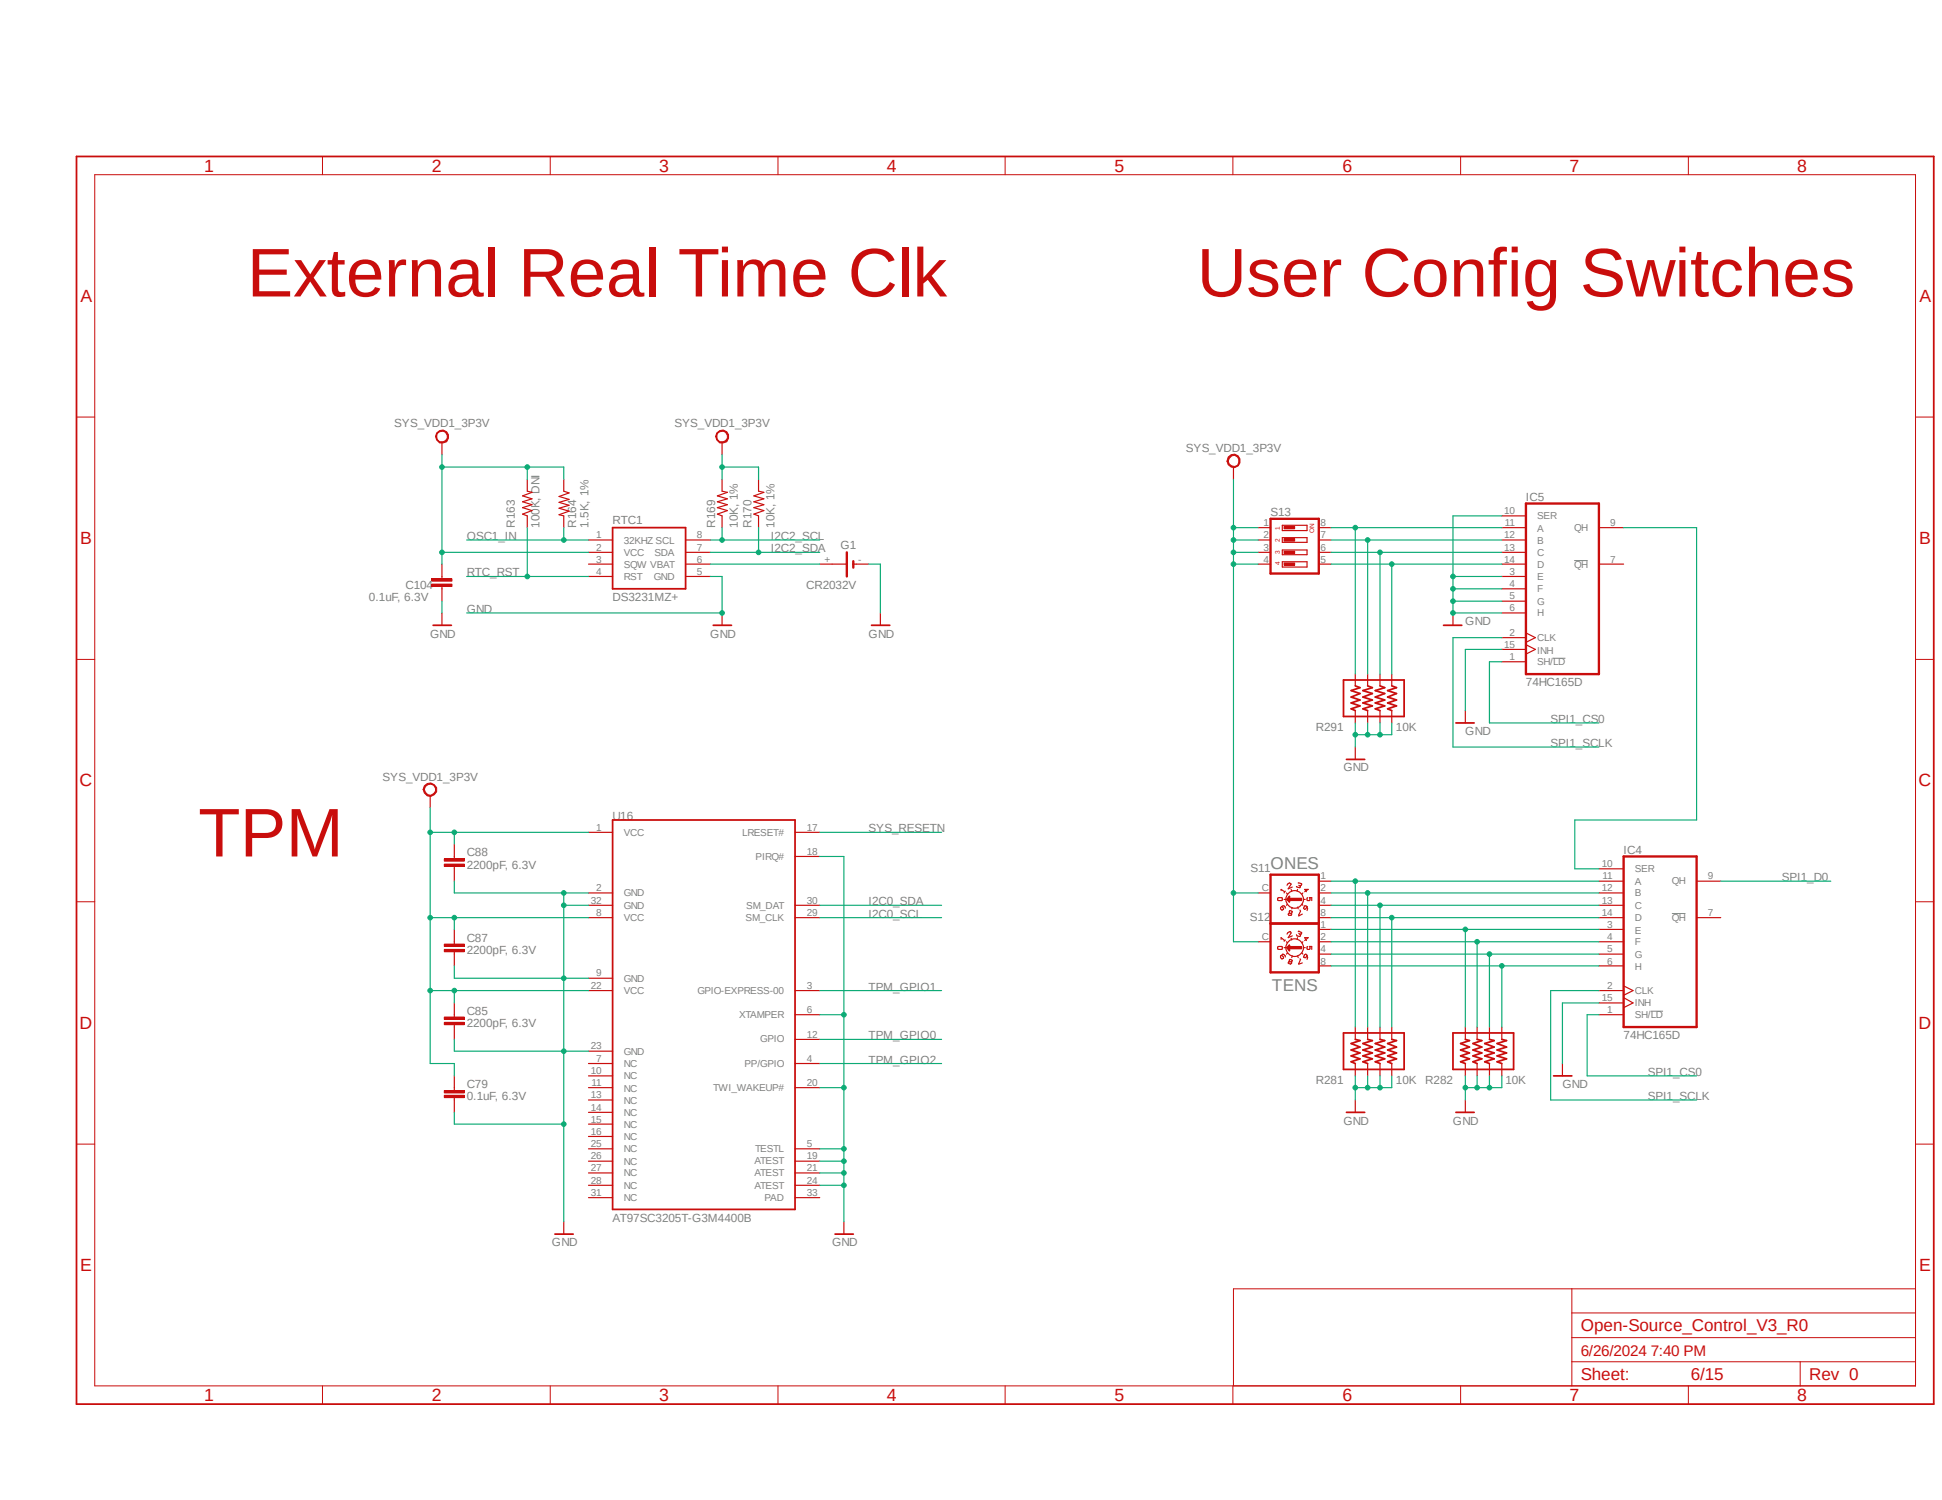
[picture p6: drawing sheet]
<svg xmlns="http://www.w3.org/2000/svg" width="279mm" height="216mm" viewBox="0 0 279 216" stroke-linecap="round" stroke-linejoin="round" font-family="sans-serif">
<path d="M8.4 72.7l113.7 143.3" fill="none" stroke="#fff" stroke-width=".14"/>
<path d="M223.4 94.7h1.8M226.5 80.7h1.9M240.5 131.5h2M237.5 145.5h1.8" fill="none" stroke="#808080" stroke-width=".14"/>
<g fill="none" stroke="#c90d0c" stroke-width=".14">
<path d="M13.6 25.1h262v174.4h-262zM46.4 22.5v2.6M79.2 22.5v2.6M111.9 22.5v2.6M144.6 22.5v2.6M177.4 22.5v2.6M210.1 22.5v2.6M242.9 22.5v2.6M11 60h2.6M275.6 60h2.6M11 94.9h2.6M275.6 94.9h2.6"/>
<path d="M11 129.8h2.6M63.9 135.9h2.9v.3h-2.9zM63.9 136.7h2.9v.3h-2.9zM63.9 123.6h2.9v.4h-2.9zM63.9 124.4h2.9v.3h-2.9zM275.6 129.8h2.6M63.9 146.4h2.9v.3h-2.9zM63.9 147.2h2.9v.3h-2.9zM11 164.7h2.6M275.6 164.7h2.6M46.4 199.5v2.6M79.2 199.5v2.6"/>
<path d="M111.9 199.5v2.6M144.6 199.5v2.6M177.4 199.5v2.6M210.1 199.5v2.6M226.1 196h49.5M226.1 185.5v14M226.1 192.5h49.5M226.1 189h49.5M242.9 199.5v2.6M259 196v3.5M275.6 185.5h-98.1v14"/>
</g>
<path d="M11 22.5h267.2v179.6h-267.2zM88.1 118h26.3v56.1h-26.3zM79.8 177.6h2.7M120.1 177.6h2.7" fill="none" stroke="#c90d0c" stroke-width=".25"/>
<g fill="none" stroke="#c90d0c" stroke-width=".17">
<path d="M84.7 119.8h3.4M114.4 119.8h3.5M65.4 121.5v2.1M65.4 124.7v2.1M65.4 133.8v2.1M65.4 137v2M84.7 128.5h3.4M84.7 132.1h3.4M84.7 130.3h3.4M114.4 132.1h3.5M114.4 123.3h3.5M114.4 130.3h3.5"/>
<path d="M65.4 144.4v2M65.4 147.5v2.1M84.7 142.6h3.4M84.7 153.1h3.4M84.7 140.8h3.4M84.7 154.9h3.4M84.7 156.5h3.4M84.7 158.3h3.4M84.7 151.3h3.4M114.4 142.6h3.5M114.4 153.1h3.5M114.4 146h3.5"/>
<path d="M114.4 156.5h3.5M114.4 149.6h3.5M81.1 175.9v1.7M84.7 165.4h3.4M84.7 160.1h3.4M84.7 161.8h3.4M84.7 163.6h3.4M84.7 167.1h3.4M84.7 168.8h3.4M84.7 170.6h3.4M84.7 172.4h3.4M114.4 165.4h3.5"/>
<path d="M114.4 167.1h3.5M114.4 168.8h3.5M114.4 170.6h3.5M114.4 172.4h3.5M121.4 175.9v1.7"/>
</g>
<path d="M63.9 136.1h2.9M63.9 136.8h2.9M63.9 123.8h2.9M63.9 124.5h2.9M63.9 146.6h2.9M63.9 147.3h2.9" fill="none" stroke="#c90d0c" stroke-width=".34"/>
<path d="M61 113.1a.97 .97 0 0 1 1.7 .1 .97 .97 0 0 1-.7 1.4h-.5l-.5-.5-.1-.5h.1a.83 .83 0 0 1 .8-.7 .83 .83 0 0 1 .9 .6 .83 .83 0 0 1-1.1 .9l-.4-.4-.2-.4h-.1z" fill-rule="evenodd" fill="#c90d0c"/>
<path d="M61 113.1a.97 .97 0 0 1 1.7 .1 .97 .97 0 0 1-.7 1.4h-.5l-.5-.5-.1-.5h.1a.83 .83 0 0 1 .8-.7 .83 .83 0 0 1 .9 .6 .83 .83 0 0 1-1.1 .9l-.4-.4-.2-.4h-.1zM63.9 157h2.9v.3h-2.9zM63.9 157.6h2.9v.4h-2.9z" fill="none" stroke="#c90d0c" stroke-width=".14"/>
<g fill="none" stroke="#c90d0c" stroke-width=".17">
<path d="M61.9 114.6v1.6M183.8 129.3l.6-.1 .1 .3-.5 .1-.2-.1zM184.2 130.6l.2-.1 .3 .2v.2l-.3 .1-.2-.2zM184.3 128.2v-.2l.5 .4M184.4 130.5l.3-.1 .2 .2v.1M184.7 129.5h.3M184.8 128.4l-.1 .1M184.9 128.3l-.1 .1M185.1 128.5l.2 .2M185.2 127.4l.3-.3 .3 .2-.5 .6 .6-.2M185.3 130.1l-.2 .2M185.5 131.4l.1-.3 .3 .1-.1 .3"/>
<path d="M185.5 131.4l.3 .1M185.5 131.4l-.2 .2 .1 .1h.4v-.1v-.1M185.8 128v.3M185.9 130.6l-.1 .2M186.7 128l-.1 .3M186.7 130.6l.1 .2M186.8 127.1l.5 .2-.3 .2M186.9 127.4l.1 .1M187 127.5l.1 .1-.1 .2-.5-.2M187 131l.1 .1-.2 .7 .5-.2M187.3 130.1l.2 .2M187.5 128.5l-.2 .2"/>
<path d="M187.5 129.5h.3M187.7 128.4l.5-.4h-.5l.3 .4M187.7 130.4l.3 .1-.1 .3-.2 .1-.2-.2zM188 130.5l.1 .3-.1 .3M188.1 129.2l-.1 .1 .1 .3 .4-.1-.1-.3h.3v.4M65.4 154.9v2.1M65.4 158v2.1"/>
<circle cx="186.3" cy="129.5" r="1.26"/>
</g>
<path d="M182.8 125.9h6.9v7h-6.9zM63.9 157.1h2.9M63.9 157.8h2.9" fill="none" stroke="#c90d0c" stroke-width=".34"/>
<path d="M185.3 129.5h.1M185.4 129.3v.3M185.5 129v.8l-.3-.3z" fill="none" stroke="#c90d0c" stroke-width=".25"/>
<path d="M185.6 129.3h1.7v.3h-1.7z" fill-rule="evenodd" fill="#c90d0c"/>
<path d="M185.6 129.3h1.7v.3h-1.7z" fill="none" stroke="#c90d0c" stroke-width=".14"/>
<g fill="none" stroke="#c90d0c" stroke-width=".17">
<path d="M181 128.5h1.8M183.8 136.3l.6-.1 .1 .4-.5 .1-.2-.1zM184.2 137.6l.2-.1 .3 .3v.1l-.3 .1-.2-.2zM184.3 135.2v-.2l.5 .4M184.4 137.5l.2-.2 .1 .1 .2 .2v.2M184.7 136.4h.3M184.9 135.3l-.2 .2M185.1 135.6l.2 .1M185.2 134.5l.3-.4h.2l.1 .2-.5 .7 .6-.3M185.3 137.2l-.2 .1M185.5 138.4l.1-.3 .3 .2-.1 .1h-.4l-.1 .2 .4 .2 .1-.2v-.2M185.8 135v.3"/>
<path d="M185.9 137.6l-.1 .2M186.7 135l-.1 .2M186.7 137.6l.1 .2M186.8 134.1l.1-.1 .4 .3-.1 .2h-.2M186.9 134.4l.1 .1M187 134.5l.1 .1-.1 .2-.4-.1-.1-.2M187 138l.1 .1-.2 .7 .5-.2M187.3 137.2l.2 .1M187.5 135.6l-.2 .1M187.5 136.4h.3M187.7 135.4l.5-.4h-.5l.3 .4M187.7 137.4l.2-.1 .1 .2-.1 .3h-.4z"/>
<path d="M188 137.5l.1 .3-.1 .3M188.1 136.2l-.1 .1 .1 .4 .4-.1-.1-.4h.3v.5M189.7 132.1h1.8M189.7 130.3h1.8M189.7 128.5h1.8M189.7 126.8h1.8"/>
<circle cx="186.3" cy="136.4" r="1.26"/>
</g>
<path d="M182.8 132.9h6.9v7.1h-6.9z" fill="none" stroke="#c90d0c" stroke-width=".34"/>
<path d="M185.2 136.4l.3-.3v.7zM185.3 136.4h.1M185.4 136.2v.4" fill="none" stroke="#c90d0c" stroke-width=".25"/>
<path d="M185.6 136.2h1.7v.4h-1.7z" fill-rule="evenodd" fill="#c90d0c"/>
<path d="M185.6 136.2h1.7v.4h-1.7z" fill="none" stroke="#c90d0c" stroke-width=".14"/>
<g fill="none" stroke="#c90d0c" stroke-width=".17">
<path d="M184.5 75.6h3.5v.8h-3.5zM184.5 77.4h3.5v.7h-3.5zM184.5 79.2h3.5v.6h-3.5zM216.1 75.9h3.4M216.1 74.3h3.4M216.1 77.7h3.4M216.1 79.5h3.4M230 75.9h3.6M184.5 80.9h3.5v.7h-3.5zM216.1 95.2h3.4M216.1 91.8h3.4M216.1 83h3.4"/>
<path d="M216.1 84.8h3.4M216.1 86.5h3.4M216.1 88.2h3.4M216.1 81.2h3.4M216.1 93.5h3.4M219.5 91.1l1.4 .7-1.4 .7M219.5 92.8l1.4 .7-1.4 .6M230 81.2h3.6M181 135.6h1.8M189.7 139h1.8M189.7 137.3h1.8M189.7 135.6h1.8"/>
<path d="M189.7 133.8h1.8M230 139h3.6M230 137.3h3.6M230 135.6h3.6M230 133.8h3.6M230 132.1h3.6M230 126.8h3.6M230 125.1h3.6M230 128.5h3.6M230 130.3h3.6M244.1 132.1h3.5M244.1 126.8h3.5"/>
<path d="M230 146h3.6M230 142.6h3.6M230 144.4h3.6M233.6 141.9l1.3 .7-1.3 .7M233.6 143.6l1.3 .8-1.3 .6"/>
</g>
<path d="M182.8 74.7h6.9v7.8h-6.9zM219.5 72.5h10.5v24.5h-10.5zM233.6 123.3h10.5v24.5h-10.5z" fill="none" stroke="#c90d0c" stroke-width=".34"/>
<path d="M184.7 75.8h1.6v.3h-1.6z" fill-rule="evenodd" fill="#c90d0c"/>
<path d="M184.7 75.8h1.6v.3h-1.6z" fill="none" stroke="#c90d0c" stroke-width=".14"/>
<path d="M184.7 77.6h1.6v.3h-1.6z" fill-rule="evenodd" fill="#c90d0c"/>
<path d="M184.7 77.6h1.6v.3h-1.6z" fill="none" stroke="#c90d0c" stroke-width=".14"/>
<path d="M184.7 79.3h1.6v.4h-1.6z" fill-rule="evenodd" fill="#c90d0c"/>
<path d="M184.7 79.3h1.6v.4h-1.6z" fill="none" stroke="#c90d0c" stroke-width=".14"/>
<path d="M184.7 81h1.6v.4h-1.6z" fill-rule="evenodd" fill="#c90d0c"/>
<path d="M184.7 81h1.6v.4h-1.6z" fill="none" stroke="#c90d0c" stroke-width=".14"/>
<path d="M181 79.5h1.8M181 77.7h1.8M181 75.9h1.8M189.7 79.5h1.8M189.7 77.7h1.8M189.7 75.9h1.8M181 81.2h1.8M189.7 81.2h1.8M195 158.3v1.8" fill="none" stroke="#c90d0c" stroke-width=".17"/>
<path d="M193.7 160.1h2.6" fill="none" stroke="#c90d0c" stroke-width=".25"/>
<path d="M176.7 65.8l.4-.4h.5l.5 .2 .3 .4v.6l-.3 .5a.97 .97 0 0 1-1 .1 .97 .97 0 0 1-.6-.8h.2l.2-.4 .3-.4 .4-.1a.83 .83 0 0 1 .7 .8 .83 .83 0 0 1-.7 .8h-.4l-.3-.3-.2-.4h-.2z" fill-rule="evenodd" fill="#c90d0c"/>
<path d="M176.7 65.8l.4-.4h.5l.5 .2 .3 .4v.6l-.3 .5a.97 .97 0 0 1-1 .1 .97 .97 0 0 1-.6-.8h.2l.2-.4 .3-.4 .4-.1a.83 .83 0 0 1 .7 .8 .83 .83 0 0 1-.7 .8h-.4l-.3-.3-.2-.4h-.2zM62.1 83.3h2.9v.4h-2.9zM62.1 84.1h2.9v.3h-2.9z" fill="none" stroke="#c90d0c" stroke-width=".14"/>
<g fill="none" stroke="#c90d0c" stroke-width=".17">
<path d="M84.7 77.7h3.4M84.7 79.5h3.4M98.6 77.7h3.6M98.6 79.5h3.6M177.5 67.2v1.8M63.6 81.2v2.1M63.6 84.4v2.1M63.6 88.2v1.8M84.7 83h3.4M84.7 81.2h3.4M98.6 83h3.6M98.6 81.2h3.6"/>
<path d="M103.9 88.2v1.8M117.9 81.2h3.9M122.8 81.2h2.2M126.7 88.2v1.8M209 88.2v1.8M195 107.5v1.8M210.8 102.3v1.8M224.8 153.1v1.8"/>
</g>
<path d="M88.1 75.9h10.5v8.9h-10.5zM62.3 90h2.6M102.6 90h2.6M125.4 90h2.6M207.7 90h2.6M193.7 109.3h2.6M209.5 104.1h2.6M223.5 154.9h2.6" fill="none" stroke="#c90d0c" stroke-width=".25"/>
<path d="M121.8 79.5v3.5M62.1 83.5h2.9M62.1 84.2h2.9M122.8 80.8v.9" fill="none" stroke="#c90d0c" stroke-width=".34"/>
<path d="M62.8 62.3l.4-.3 .6-.1a.97 .97 0 0 1 .7 1.2 .97 .97 0 0 1-1.3 .7l-.4-.5-.1-.5h.1l.1-.4 .3-.3h.6l.3 .1 .2 .5v.4l-.2 .3-.3 .2h-.6l-.3-.4-.1-.4h-.1z" fill-rule="evenodd" fill="#c90d0c"/>
<path d="M62.8 62.3l.4-.3 .6-.1a.97 .97 0 0 1 .7 1.2 .97 .97 0 0 1-1.3 .7l-.4-.5-.1-.5h.1l.1-.4 .3-.3h.6l.3 .1 .2 .5v.4l-.2 .3-.3 .2h-.6l-.3-.4-.1-.4h-.1z" fill="none" stroke="#c90d0c" stroke-width=".14"/>
<path d="M63.6 63.7v1.7M81.1 69v1.7l.8 .3-1.5 .5 1.5 .4-1.5 .4 1.5 .4-1.5 .5 1.5 .4-1.5 .5 .7 .2v1.6" fill="none" stroke="#c90d0c" stroke-width=".17"/>
<path d="M103.1 62.3l.4-.3 .6-.1a.97 .97 0 0 1 .7 1.2 .97 .97 0 0 1-1.3 .7l-.4-.5-.1-.5h.1l.1-.4 .3-.3h.6l.3 .1 .2 .5v.4l-.2 .3-.3 .2h-.6l-.3-.4-.1-.4h-.1z" fill-rule="evenodd" fill="#c90d0c"/>
<path d="M103.1 62.3l.4-.3 .6-.1a.97 .97 0 0 1 .7 1.2 .97 .97 0 0 1-1.3 .7l-.4-.5-.1-.5h.1l.1-.4 .3-.3h.6l.3 .1 .2 .5v.4l-.2 .3-.3 .2h-.6l-.3-.4-.1-.4h-.1z" fill="none" stroke="#c90d0c" stroke-width=".14"/>
<g fill="none" stroke="#c90d0c" stroke-width=".17">
<path d="M75.9 69v1.7l.6 .2-1.3 .5 1.3 .4-1.3 .4 1.3 .4-1.3 .5 1.3 .4-1.3 .5 .7 .3v1.6M103.9 63.7v1.7M103.9 69v1.7l.7 .2-1.4 .5 1.4 .4-1.4 .4 1.4 .4-1.4 .5 1.4 .4-1.4 .5 .7 .3v1.6M109.1 69v1.7l.8 .2-1.4 .5 1.4 .4-1.4 .4 1.4 .4-1.4 .5 1.4 .4-1.4 .5 .6 .3v1.6M195 97v1.7M196.8 97v1.7M198.5 97v1.7M200.2 97v1.7M195 102.3v1.8M196.8 102.3v1.8M198.5 102.3v1.8M200.2 102.3v1.8"/>
<path d="M195 147.8v1.8M195 153.1v1.8M196.8 147.8v1.8M196.8 153.1v1.8M198.5 147.8v1.8M198.5 153.1v1.8M200.2 147.8v1.8M200.2 153.1v1.8M210.8 147.8v1.8M210.8 153.1v1.8M210.8 158.3v1.8M212.5 147.8v1.8"/>
<path d="M212.5 153.1v1.8M214.3 147.8v1.8M214.3 153.1v1.8M216.1 147.8v1.8M216.1 153.1v1.8"/>
</g>
<g fill="none" stroke="#c90d0c" stroke-width=".25">
<path d="M193.3 97.9h8.7v5.2h-8.7zM195 98.7l.7 .3-1.3 .4 1.3 .4-1.3 .5 1.3 .5-1.3 .4 1.3 .4-1.3 .4 .6 .3M196.8 98.7l.6 .3-1.3 .4 1.3 .4-1.3 .5 1.3 .5-1.3 .4 1.3 .4-1.3 .4 .7 .3M198.5 98.7l.7 .3-1.3 .4 1.3 .4-1.3 .5 1.3 .5-1.3 .4 1.3 .4-1.3 .4 .6 .3M200.2 98.7l.7 .3-1.3 .4 1.3 .4-1.3 .5 1.3 .5-1.3 .4 1.3 .4-1.3 .4 .6 .3M193.3 148.7h8.7v5.2h-8.7zM195 149.6l.7 .2-1.3 .4 1.3 .5-1.3 .4 1.3 .5-1.3 .4 1.3 .4-1.3 .4 .6 .3M196.8 149.6l.6 .2-1.3 .4 1.3 .5-1.3 .4 1.3 .5-1.3 .4 1.3 .4-1.3 .4 .7 .3M198.5 149.6l.7 .2-1.3 .4 1.3 .5-1.3 .4 1.3 .5-1.3 .4 1.3 .4-1.3 .4 .6 .3M200.2 149.6l.7 .2-1.3 .4 1.3 .5-1.3 .4 1.3 .5-1.3 .4 1.3 .4-1.3 .4 .6 .3M209 148.7h8.8v5.2h-8.8zM210.8 149.6l.6 .2-1.3 .4 1.3 .5-1.3 .4 1.3 .5-1.3 .4 1.3 .4-1.3 .4 .7 .3"/>
<path d="M212.5 149.6l.7 .2-1.3 .4 1.3 .5-1.3 .4 1.3 .5-1.3 .4 1.3 .4-1.3 .4 .6 .3M214.3 149.6l.7 .2-1.4 .4 1.4 .5-1.4 .4 1.4 .5-1.4 .4 1.4 .4-1.4 .4 .7 .3M216.1 149.6l.6 .2-1.3 .4 1.3 .5-1.3 .4 1.3 .5-1.3 .4 1.3 .4-1.3 .4 .7 .3M209.5 160.1h2.6"/>
</g>
<path d="M65.4 126.8v1.7h19.3M65.4 139v1.8h19.3M81.1 128.5v47.4M81.1 130.3h3.6M65.4 149.6v1.7h19.3M65.4 160.1v1.7h15.7" fill="none" stroke="#0dab76" stroke-width=".17"/>
<circle cx="81.1" cy="128.5" r=".33" fill="#0dab76"/>
<circle cx="81.1" cy="128.5" r=".33" fill="none" stroke="#0dab76" stroke-width=".14"/>
<circle cx="81.1" cy="130.3" r=".33" fill="#0dab76"/>
<circle cx="81.1" cy="130.3" r=".33" fill="none" stroke="#0dab76" stroke-width=".14"/>
<circle cx="81.1" cy="140.8" r=".33" fill="#0dab76"/>
<circle cx="81.1" cy="140.8" r=".33" fill="none" stroke="#0dab76" stroke-width=".14"/>
<circle cx="81.1" cy="151.3" r=".33" fill="#0dab76"/>
<circle cx="81.1" cy="151.3" r=".33" fill="none" stroke="#0dab76" stroke-width=".14"/>
<circle cx="81.1" cy="161.8" r=".33" fill="#0dab76"/>
<circle cx="81.1" cy="161.8" r=".33" fill="none" stroke="#0dab76" stroke-width=".14"/>
<path d="M117.9 123.3h3.5v52.6M117.9 156.5h3.5M117.9 146h3.5M117.9 165.4h3.5M117.9 167.1h3.5M117.9 168.8h3.5M117.9 170.6h3.5" fill="none" stroke="#0dab76" stroke-width=".17"/>
<circle cx="121.4" cy="146" r=".33" fill="#0dab76"/>
<circle cx="121.4" cy="146" r=".33" fill="none" stroke="#0dab76" stroke-width=".14"/>
<circle cx="121.4" cy="156.5" r=".33" fill="#0dab76"/>
<circle cx="121.4" cy="156.5" r=".33" fill="none" stroke="#0dab76" stroke-width=".14"/>
<circle cx="121.4" cy="165.4" r=".33" fill="#0dab76"/>
<circle cx="121.4" cy="165.4" r=".33" fill="none" stroke="#0dab76" stroke-width=".14"/>
<circle cx="121.4" cy="167.1" r=".33" fill="#0dab76"/>
<circle cx="121.4" cy="167.1" r=".33" fill="none" stroke="#0dab76" stroke-width=".14"/>
<circle cx="121.4" cy="168.8" r=".33" fill="#0dab76"/>
<circle cx="121.4" cy="168.8" r=".33" fill="none" stroke="#0dab76" stroke-width=".14"/>
<circle cx="121.4" cy="170.6" r=".33" fill="#0dab76"/>
<circle cx="121.4" cy="170.6" r=".33" fill="none" stroke="#0dab76" stroke-width=".14"/>
<path d="M216.1 86.5h-7.1v1.7h7.1" fill="none" stroke="#0dab76" stroke-width=".17"/>
<circle cx="209" cy="88.2" r=".33" fill="#0dab76"/>
<circle cx="209" cy="88.2" r=".33" fill="none" stroke="#0dab76" stroke-width=".14"/>
<path d="M216.1 84.8h-7.1v1.7" fill="none" stroke="#0dab76" stroke-width=".17"/>
<circle cx="209" cy="86.5" r=".33" fill="#0dab76"/>
<circle cx="209" cy="86.5" r=".33" fill="none" stroke="#0dab76" stroke-width=".14"/>
<path d="M216.1 83h-7.1v1.8" fill="none" stroke="#0dab76" stroke-width=".17"/>
<circle cx="209" cy="84.8" r=".33" fill="#0dab76"/>
<circle cx="209" cy="84.8" r=".33" fill="none" stroke="#0dab76" stroke-width=".14"/>
<path d="M216.1 74.3h-7.1v8.7" fill="none" stroke="#0dab76" stroke-width=".17"/>
<circle cx="209" cy="83" r=".33" fill="#0dab76"/>
<circle cx="209" cy="83" r=".33" fill="none" stroke="#0dab76" stroke-width=".14"/>
<path d="M63.6 86.5v1.7M125 81.2h1.7v7M216.1 93.5h-5.3v8.8M195 104.1v3.4M196.8 104.1v1.6h-1.8M230 144.4h-5.2v8.7" fill="none" stroke="#0dab76" stroke-width=".17"/>
<circle cx="195" cy="105.7" r=".33" fill="#0dab76"/>
<circle cx="195" cy="105.7" r=".33" fill="none" stroke="#0dab76" stroke-width=".14"/>
<path d="M198.5 104.1v1.6h-1.7" fill="none" stroke="#0dab76" stroke-width=".17"/>
<circle cx="196.8" cy="105.7" r=".33" fill="#0dab76"/>
<circle cx="196.8" cy="105.7" r=".33" fill="none" stroke="#0dab76" stroke-width=".14"/>
<path d="M200.2 104.1v1.6h-1.7" fill="none" stroke="#0dab76" stroke-width=".17"/>
<circle cx="198.5" cy="105.7" r=".33" fill="#0dab76"/>
<circle cx="198.5" cy="105.7" r=".33" fill="none" stroke="#0dab76" stroke-width=".14"/>
<path d="M195 154.9v3.4M196.8 154.9v1.6h-1.8" fill="none" stroke="#0dab76" stroke-width=".17"/>
<circle cx="195" cy="156.5" r=".33" fill="#0dab76"/>
<circle cx="195" cy="156.5" r=".33" fill="none" stroke="#0dab76" stroke-width=".14"/>
<path d="M198.5 154.9v1.6h-1.7" fill="none" stroke="#0dab76" stroke-width=".17"/>
<circle cx="196.8" cy="156.5" r=".33" fill="#0dab76"/>
<circle cx="196.8" cy="156.5" r=".33" fill="none" stroke="#0dab76" stroke-width=".14"/>
<path d="M200.2 154.9v1.6h-1.7" fill="none" stroke="#0dab76" stroke-width=".17"/>
<circle cx="198.5" cy="156.5" r=".33" fill="#0dab76"/>
<circle cx="198.5" cy="156.5" r=".33" fill="none" stroke="#0dab76" stroke-width=".14"/>
<path d="M210.8 154.9v3.4M212.5 154.9v1.6h-1.7" fill="none" stroke="#0dab76" stroke-width=".17"/>
<circle cx="210.8" cy="156.5" r=".33" fill="#0dab76"/>
<circle cx="210.8" cy="156.5" r=".33" fill="none" stroke="#0dab76" stroke-width=".14"/>
<path d="M214.3 154.9v1.6h-1.8" fill="none" stroke="#0dab76" stroke-width=".17"/>
<circle cx="212.5" cy="156.5" r=".33" fill="#0dab76"/>
<circle cx="212.5" cy="156.5" r=".33" fill="none" stroke="#0dab76" stroke-width=".14"/>
<path d="M216.1 154.9v1.6h-1.8" fill="none" stroke="#0dab76" stroke-width=".17"/>
<circle cx="214.3" cy="156.5" r=".33" fill="#0dab76"/>
<circle cx="214.3" cy="156.5" r=".33" fill="none" stroke="#0dab76" stroke-width=".14"/>
<path d="M102.2 83h1.7v5.2h-36.8" fill="none" stroke="#0dab76" stroke-width=".17"/>
<circle cx="103.9" cy="88.2" r=".33" fill="#0dab76"/>
<circle cx="103.9" cy="88.2" r=".33" fill="none" stroke="#0dab76" stroke-width=".14"/>
<path d="M67.1 77.7h17.6M81.1 75.9v1.8M117.9 132.1h17.6M117.9 130.3h17.6" fill="none" stroke="#0dab76" stroke-width=".17"/>
<circle cx="81.1" cy="77.7" r=".33" fill="#0dab76"/>
<circle cx="81.1" cy="77.7" r=".33" fill="none" stroke="#0dab76" stroke-width=".14"/>
<g fill="none" stroke="#0dab76" stroke-width=".17">
<path d="M216.1 91.8h-7.1v15.7h21M216.1 95.2h-1.8v8.9h15.7M61.9 119.8h22.8M61.9 116.2v36.9h3.5v1.8M65.4 119.8v1.7M117.9 119.8h17.6M61.9 132.1h22.8M65.4 132.1v1.7M247.6 126.8h15.8M61.9 142.6h22.8M65.4 142.6v1.8M230 142.6h-6.9v15.7h21"/>
<path d="M230 146h-1.7v8.9h15.8"/>
</g>
<circle cx="61.9" cy="119.8" r=".33" fill="#0dab76"/>
<circle cx="61.9" cy="119.8" r=".33" fill="none" stroke="#0dab76" stroke-width=".14"/>
<circle cx="65.4" cy="119.8" r=".33" fill="#0dab76"/>
<circle cx="65.4" cy="119.8" r=".33" fill="none" stroke="#0dab76" stroke-width=".14"/>
<circle cx="65.4" cy="142.6" r=".33" fill="#0dab76"/>
<circle cx="65.4" cy="142.6" r=".33" fill="none" stroke="#0dab76" stroke-width=".14"/>
<circle cx="61.9" cy="142.6" r=".33" fill="#0dab76"/>
<circle cx="61.9" cy="142.6" r=".33" fill="none" stroke="#0dab76" stroke-width=".14"/>
<circle cx="61.9" cy="132.1" r=".33" fill="#0dab76"/>
<circle cx="61.9" cy="132.1" r=".33" fill="none" stroke="#0dab76" stroke-width=".14"/>
<circle cx="65.4" cy="132.1" r=".33" fill="#0dab76"/>
<circle cx="65.4" cy="132.1" r=".33" fill="none" stroke="#0dab76" stroke-width=".14"/>
<path d="M177.5 69v66.6h3.5M177.5 128.5h3.5" fill="none" stroke="#0dab76" stroke-width=".17"/>
<circle cx="177.5" cy="128.5" r=".33" fill="#0dab76"/>
<circle cx="177.5" cy="128.5" r=".33" fill="none" stroke="#0dab76" stroke-width=".14"/>
<path d="M177.5 75.9h3.5" fill="none" stroke="#0dab76" stroke-width=".17"/>
<circle cx="177.5" cy="75.9" r=".33" fill="#0dab76"/>
<circle cx="177.5" cy="75.9" r=".33" fill="none" stroke="#0dab76" stroke-width=".14"/>
<path d="M177.5 77.7h3.5" fill="none" stroke="#0dab76" stroke-width=".17"/>
<circle cx="177.5" cy="77.7" r=".33" fill="#0dab76"/>
<circle cx="177.5" cy="77.7" r=".33" fill="none" stroke="#0dab76" stroke-width=".14"/>
<path d="M177.5 79.5h3.5" fill="none" stroke="#0dab76" stroke-width=".17"/>
<circle cx="177.5" cy="79.5" r=".33" fill="#0dab76"/>
<circle cx="177.5" cy="79.5" r=".33" fill="none" stroke="#0dab76" stroke-width=".14"/>
<path d="M177.5 81.2h3.5" fill="none" stroke="#0dab76" stroke-width=".17"/>
<circle cx="177.5" cy="81.2" r=".33" fill="#0dab76"/>
<circle cx="177.5" cy="81.2" r=".33" fill="none" stroke="#0dab76" stroke-width=".14"/>
<path d="M63.6 65.4v15.8M63.6 79.5h21.1" fill="none" stroke="#0dab76" stroke-width=".17"/>
<circle cx="63.6" cy="79.5" r=".33" fill="#0dab76"/>
<circle cx="63.6" cy="79.5" r=".33" fill="none" stroke="#0dab76" stroke-width=".14"/>
<path d="M75.9 67.2h5.2v1.8" fill="none" stroke="#0dab76" stroke-width=".17"/>
<circle cx="63.6" cy="67.2" r=".33" fill="#0dab76"/>
<circle cx="63.6" cy="67.2" r=".33" fill="none" stroke="#0dab76" stroke-width=".14"/>
<path d="M63.6 67.2h12.3v1.8" fill="none" stroke="#0dab76" stroke-width=".17"/>
<circle cx="75.9" cy="67.2" r=".33" fill="#0dab76"/>
<circle cx="75.9" cy="67.2" r=".33" fill="none" stroke="#0dab76" stroke-width=".14"/>
<path d="M103.9 65.4v3.6M103.9 67.2h5.2v1.8" fill="none" stroke="#0dab76" stroke-width=".17"/>
<circle cx="103.9" cy="67.2" r=".33" fill="#0dab76"/>
<circle cx="103.9" cy="67.2" r=".33" fill="none" stroke="#0dab76" stroke-width=".14"/>
<path d="M191.5 139h38.5M216.1 139v8.8M117.9 142.6h17.6M117.9 149.6h17.6M117.9 153.1h17.6" fill="none" stroke="#0dab76" stroke-width=".17"/>
<circle cx="216.1" cy="139" r=".33" fill="#0dab76"/>
<circle cx="216.1" cy="139" r=".33" fill="none" stroke="#0dab76" stroke-width=".14"/>
<path d="M191.5 137.3h38.5M214.3 137.3v10.5" fill="none" stroke="#0dab76" stroke-width=".17"/>
<circle cx="214.3" cy="137.3" r=".33" fill="#0dab76"/>
<circle cx="214.3" cy="137.3" r=".33" fill="none" stroke="#0dab76" stroke-width=".14"/>
<path d="M191.5 135.6h38.5M212.5 135.6v12.2" fill="none" stroke="#0dab76" stroke-width=".17"/>
<circle cx="212.5" cy="135.6" r=".33" fill="#0dab76"/>
<circle cx="212.5" cy="135.6" r=".33" fill="none" stroke="#0dab76" stroke-width=".14"/>
<path d="M191.5 133.8h38.5M210.8 133.8v14" fill="none" stroke="#0dab76" stroke-width=".17"/>
<circle cx="210.8" cy="133.8" r=".33" fill="#0dab76"/>
<circle cx="210.8" cy="133.8" r=".33" fill="none" stroke="#0dab76" stroke-width=".14"/>
<path d="M191.5 132.1h38.5M200.2 132.1v15.7" fill="none" stroke="#0dab76" stroke-width=".17"/>
<circle cx="200.2" cy="132.1" r=".33" fill="#0dab76"/>
<circle cx="200.2" cy="132.1" r=".33" fill="none" stroke="#0dab76" stroke-width=".14"/>
<path d="M191.5 130.3h38.5M198.5 130.3v17.5" fill="none" stroke="#0dab76" stroke-width=".17"/>
<circle cx="198.5" cy="130.3" r=".33" fill="#0dab76"/>
<circle cx="198.5" cy="130.3" r=".33" fill="none" stroke="#0dab76" stroke-width=".14"/>
<path d="M191.5 128.5h38.5M196.8 128.5v19.3" fill="none" stroke="#0dab76" stroke-width=".17"/>
<circle cx="196.8" cy="128.5" r=".33" fill="#0dab76"/>
<circle cx="196.8" cy="128.5" r=".33" fill="none" stroke="#0dab76" stroke-width=".14"/>
<path d="M191.5 126.8h38.5M195 126.8v21" fill="none" stroke="#0dab76" stroke-width=".17"/>
<circle cx="195" cy="126.8" r=".33" fill="#0dab76"/>
<circle cx="195" cy="126.8" r=".33" fill="none" stroke="#0dab76" stroke-width=".14"/>
<path d="M191.5 75.9h24.6M195 75.9v21.1M233.6 75.9h10.5v42.1h-17.5v7.1h3.4" fill="none" stroke="#0dab76" stroke-width=".17"/>
<circle cx="195" cy="75.9" r=".33" fill="#0dab76"/>
<circle cx="195" cy="75.9" r=".33" fill="none" stroke="#0dab76" stroke-width=".14"/>
<path d="M191.5 77.7h24.6M196.8 77.7v19.3" fill="none" stroke="#0dab76" stroke-width=".17"/>
<circle cx="196.8" cy="77.7" r=".33" fill="#0dab76"/>
<circle cx="196.8" cy="77.7" r=".33" fill="none" stroke="#0dab76" stroke-width=".14"/>
<path d="M191.5 79.5h24.6M198.5 79.5v17.5" fill="none" stroke="#0dab76" stroke-width=".17"/>
<circle cx="198.5" cy="79.5" r=".33" fill="#0dab76"/>
<circle cx="198.5" cy="79.5" r=".33" fill="none" stroke="#0dab76" stroke-width=".14"/>
<path d="M191.5 81.2h24.6M200.2 81.2v15.8" fill="none" stroke="#0dab76" stroke-width=".17"/>
<circle cx="200.2" cy="81.2" r=".33" fill="#0dab76"/>
<circle cx="200.2" cy="81.2" r=".33" fill="none" stroke="#0dab76" stroke-width=".14"/>
<path d="M75.9 75.9v7.1M67.1 83h17.6M102.2 81.2h15.7" fill="none" stroke="#0dab76" stroke-width=".17"/>
<circle cx="75.9" cy="83" r=".33" fill="#0dab76"/>
<circle cx="75.9" cy="83" r=".33" fill="none" stroke="#0dab76" stroke-width=".14"/>
<path d="M102.2 77.7h15.7M103.9 75.9v1.8" fill="none" stroke="#0dab76" stroke-width=".17"/>
<circle cx="103.9" cy="77.7" r=".33" fill="#0dab76"/>
<circle cx="103.9" cy="77.7" r=".33" fill="none" stroke="#0dab76" stroke-width=".14"/>
<path d="M102.2 79.5h15.7M109.1 75.9v3.6" fill="none" stroke="#0dab76" stroke-width=".17"/>
<circle cx="109.1" cy="79.5" r=".33" fill="#0dab76"/>
<circle cx="109.1" cy="79.5" r=".33" fill="none" stroke="#0dab76" stroke-width=".14"/>
<g font-size="9.9" fill="#c90d0c">
<text x="35.6" y="42.7">External Real Time Clk</text>
<text x="172.2" y="42.7">User Config Switches</text>
<text x="28.5" y="123.3">TPM</text>
</g>
<g font-size="2.5" fill="#c90d0c">
<text x="29.4" y="24.7">1</text>
<text x="62.1" y="24.7">2</text>
<text x="94.8" y="24.7">3</text>
<text x="127.6" y="24.7">4</text>
<text x="160.4" y="24.7">5</text>
<text x="193.1" y="24.7">6</text>
<text x="225.8" y="24.7">7</text>
<text x="258.6" y="24.7">8</text>
<text x="11.6" y="43.4">A</text>
<text x="276.2" y="43.4">A</text>
<text x="11.5" y="78.3">B</text>
<text x="276.1" y="78.3">B</text>
<text x="11.4" y="113.2">C</text>
<text x="276" y="113.2">C</text>
<text x="11.4" y="148.1">D</text>
<text x="276" y="148.1">D</text>
<text x="11.5" y="183">E</text>
<text x="276.1" y="183">E</text>
<text x="227.4" y="191.6">Open-Source_Control_V3_R0</text>
<text x="29.4" y="201.7">1</text>
<text x="62.1" y="201.7">2</text>
<text x="94.8" y="201.7">3</text>
<text x="127.6" y="201.7">4</text>
<text x="160.4" y="201.7">5</text>
<text x="193.1" y="201.7">6</text>
<text x="225.8" y="201.7">7</text>
<text x="227.4" y="198.6">Sheet:</text>
<text x="243.2" y="198.6">6/15</text>
<text x="258.6" y="201.7">8</text>
<text x="260.3" y="198.6">Rev 0</text>
</g>
<g font-size="2.5" fill="#808080">
<text x="182.8" y="125.1">ONES</text>
<text x="183" y="142.6">TENS</text>
</g>
<text font-size="2.2" fill="#c90d0c" x="227.4" y="195.2">6/26/2024 7:40 PM</text>
<g font-size="1.7" fill="#808080">
<text x="56.7" y="61.5">SYS_VDD1_3P3V</text>
<text x="97" y="61.5">SYS_VDD1_3P3V</text>
<text x="170.6" y="65">SYS_VDD1_3P3V</text>
<text x="67.1" y="77.7">OSC1_IN</text>
<text x="74.1" y="75.9" transform="rotate(-90 74.1 75.9)">R163</text>
<text x="77.6" y="75.9" transform="rotate(-90 77.6 75.9)">100K, DNI</text>
<text x="82.9" y="75.9" transform="rotate(-90 82.9 75.9)">R164</text>
<text x="84.7" y="75.9" transform="rotate(-90 84.7 75.9)">1.5K, 1%</text>
<text x="88.1" y="75.4">RTC1</text>
<text x="102.9" y="75.9" transform="rotate(-90 102.9 75.9)">R169</text>
<text x="106.2" y="75.9" transform="rotate(-90 106.2 75.9)">10K, 1%</text>
<text x="108.1" y="75.9" transform="rotate(-90 108.1 75.9)">R170</text>
<text x="110.9" y="77.7">I2C2_SCL</text>
<text x="111.4" y="75.9" transform="rotate(-90 111.4 75.9)">10K, 1%</text>
<text x="182.8" y="74.3">S13</text>
<text x="219.5" y="72.1">IC5</text>
<text x="67.1" y="83">RTC_RST</text>
<text x="110.9" y="79.5">I2C2_SDA</text>
<text x="120.9" y="79.1">G1</text>
<text x="53.1" y="86.5">0.1uF, 6.3V</text>
<text x="58.3" y="84.8">C104</text>
<text x="67.1" y="88.2">GND</text>
<text x="88.1" y="86.5">DS3231MZ+</text>
<text x="116" y="84.8">CR2032V</text>
<text x="61.9" y="91.8">GND</text>
<text x="102.2" y="91.8">GND</text>
<text x="125" y="91.8">GND</text>
<text x="210.8" y="90">GND</text>
<text x="219.5" y="98.7">74HC165D</text>
<text x="189.3" y="105.2">R291</text>
<text x="200.8" y="105.2">10K</text>
<text x="210.8" y="105.7">GND</text>
<text x="223.1" y="107.5">SPI1_SCLK</text>
<text x="223.1" y="104.1">SPI1_CS0</text>
<text x="55" y="112.4">SYS_VDD1_3P3V</text>
<text x="193.3" y="111">GND</text>
<text x="88.1" y="118">U16</text>
<text x="125" y="119.8">SYS_RESETN</text>
<text x="67.1" y="123.3">C88</text>
<text x="67.1" y="125.1">2200pF, 6.3V</text>
<text x="179.9" y="125.5">S11</text>
<text x="233.6" y="122.9">IC4</text>
<text x="125" y="130.3">I2C0_SDA</text>
<text x="256.4" y="126.8">SPI1_D0</text>
<text x="67.1" y="135.6">C87</text>
<text x="67.1" y="137.3">2200pF, 6.3V</text>
<text x="125" y="132.1">I2C0_SCL</text>
<text x="179.8" y="132.5">S12</text>
<text x="125" y="142.6">TPM_GPIO1</text>
<text x="67.1" y="146.1">C85</text>
<text x="67.1" y="147.8">2200pF, 6.3V</text>
<text x="125" y="149.6">TPM_GPIO0</text>
<text x="233.6" y="149.6">74HC165D</text>
<text x="125" y="153.1">TPM_GPIO2</text>
<text x="237.1" y="154.9">SPI1_CS0</text>
<text x="67.1" y="156.5">C79</text>
<text x="67.1" y="158.3">0.1uF, 6.3V</text>
<text x="189.3" y="156">R281</text>
<text x="193.3" y="161.9">GND</text>
<text x="200.8" y="156">10K</text>
<text x="205.1" y="156">R282</text>
<text x="209" y="161.9">GND</text>
<text x="216.6" y="156">10K</text>
<text x="224.8" y="156.5">GND</text>
<text x="237.1" y="158.3">SPI1_SCLK</text>
<text x="79.4" y="179.3">GND</text>
<text x="88.1" y="175.9">AT97SC3205T-G3M4400B</text>
<text x="119.7" y="179.3">GND</text>
</g>
<g font-size="1.4" fill="#808080">
<text x="85.8" y="77.5">1</text>
<text x="100.2" y="77.5">8</text>
<text x="181.8" y="75.8">1</text>
<text x="181.8" y="77.5">2</text>
<text x="190" y="77.5">7</text>
<text x="190" y="75.8">8</text>
<text x="216.4" y="74">10</text>
<text x="216.4" y="77.5">12</text>
<text x="216.5" y="75.8">11</text>
<text x="221.1" y="74.8">SER</text>
<text x="221.1" y="76.5">A</text>
<text x="226.5" y="76.5">QH</text>
<text x="231.6" y="75.8">9</text>
<text x="85.8" y="82.7">4</text>
<text x="85.8" y="81">3</text>
<text x="85.8" y="79.2">2</text>
<text x="89.7" y="78.2">32KHZ SCL</text>
<text x="89.7" y="83.5">RST</text>
<text x="89.7" y="81.8">SQW VBAT</text>
<text x="89.7" y="80">VCC</text>
<text x="94.1" y="83.5">GND</text>
<text x="94.1" y="80">SDA</text>
<text x="100.2" y="82.7">5</text>
<text x="100.2" y="79.2">7</text>
<text x="100.2" y="81">6</text>
<text x="118.6" y="81">+</text>
<text x="123.4" y="81">-</text>
<text x="181.8" y="79.2">3</text>
<text x="181.8" y="81">4</text>
<text x="190" y="81">5</text>
<text x="190" y="79.2">6</text>
<text x="216.4" y="79.2">13</text>
<text x="216.4" y="81">14</text>
<text x="217.2" y="82.7">3</text>
<text x="221.1" y="83.5">E</text>
<text x="221.1" y="78.2">B</text>
<text x="221.1" y="80">C</text>
<text x="221.1" y="81.8">D</text>
<text x="226.5" y="81.7">QH</text>
<text x="231.6" y="81">7</text>
<text x="217.2" y="84.5">4</text>
<text x="217.2" y="86.3">5</text>
<text x="217.2" y="88">6</text>
<text x="221.1" y="85.3">F</text>
<text x="221.1" y="87">G</text>
<text x="221.1" y="88.7">H</text>
<text x="216.4" y="93.2">15</text>
<text x="217.2" y="95">1</text>
<text x="217.2" y="91.5">2</text>
<text x="221.1" y="95.8">SH/LD</text>
<text x="221.1" y="92.3">CLK</text>
<text x="221.1" y="94.1">INH</text>
<text x="85.8" y="119.5">1</text>
<text x="116.1" y="119.5">17</text>
<text x="89.7" y="120.3">VCC</text>
<text x="106.8" y="120.3">LRESET#</text>
<text x="108.7" y="123.8">PIRQ#</text>
<text x="116.1" y="123">18</text>
<text x="230.5" y="124.8">10</text>
<text x="235.2" y="125.6">SER</text>
<text x="85" y="130">32</text>
<text x="85.8" y="128.3">2</text>
<text x="85.8" y="131.8">8</text>
<text x="89.7" y="129">GND</text>
<text x="89.7" y="130.8">GND</text>
<text x="107.4" y="130.8">SM_DAT</text>
<text x="116.1" y="131.8">29</text>
<text x="116.1" y="130">30</text>
<text x="181.5" y="128.3">C</text>
<text x="190" y="131.8">8</text>
<text x="190" y="130">4</text>
<text x="190" y="128.3">2</text>
<text x="190" y="126.6">1</text>
<text x="230.5" y="128.3">12</text>
<text x="230.5" y="130">13</text>
<text x="230.5" y="131.8">14</text>
<text x="230.5" y="126.6">11</text>
<text x="235.2" y="127.3">A</text>
<text x="235.2" y="129">B</text>
<text x="235.2" y="130.8">C</text>
<text x="240.5" y="127.3">QH</text>
<text x="245.7" y="131.8">7</text>
<text x="245.7" y="126.6">9</text>
<text x="89.7" y="132.6">VCC</text>
<text x="107.3" y="132.5">SM_CLK</text>
<text x="181.5" y="135.3">C</text>
<text x="190" y="137.1">4</text>
<text x="190" y="135.3">2</text>
<text x="190" y="133.5">1</text>
<text x="231.2" y="133.5">3</text>
<text x="231.2" y="135.3">4</text>
<text x="231.2" y="137.1">5</text>
<text x="235.2" y="132.6">D</text>
<text x="235.2" y="134.4">E</text>
<text x="235.2" y="136.1">F</text>
<text x="235.2" y="137.8">G</text>
<text x="240.5" y="132.5">QH</text>
<text x="85" y="142.3">22</text>
<text x="85.8" y="140.5">9</text>
<text x="89.7" y="141.3">GND</text>
<text x="89.7" y="143.1">VCC</text>
<text x="100.3" y="143.1">GPIO-EXPRESS-00</text>
<text x="116.1" y="142.3">3</text>
<text x="190" y="138.9">8</text>
<text x="231.2" y="142.3">2</text>
<text x="231.2" y="138.9">6</text>
<text x="235.2" y="143.1">CLK</text>
<text x="235.2" y="139.6">H</text>
<text x="106.3" y="146.6">XTAMPER</text>
<text x="116.1" y="145.8">6</text>
<text x="116.1" y="149.4">12</text>
<text x="230.5" y="144.1">15</text>
<text x="231.2" y="145.8">1</text>
<text x="235.2" y="146.6">SH/LD</text>
<text x="235.2" y="144.9">INH</text>
<text x="85" y="154.6">10</text>
<text x="85" y="151">23</text>
<text x="85.8" y="152.8">7</text>
<text x="89.7" y="153.6">NC</text>
<text x="89.7" y="155.4">NC</text>
<text x="89.7" y="151.9">GND</text>
<text x="107.1" y="153.6">PP/GPIO</text>
<text x="109.4" y="150">GPIO</text>
<text x="116.1" y="152.8">4</text>
<text x="85" y="158.1">13</text>
<text x="85" y="159.9">14</text>
<text x="85" y="161.6">15</text>
<text x="85.1" y="156.4">11</text>
<text x="89.7" y="157.1">NC</text>
<text x="89.7" y="158.8">NC</text>
<text x="89.7" y="160.6">NC</text>
<text x="102.6" y="157.1">TWI_WAKEUP#</text>
<text x="116.1" y="156.4">20</text>
<text x="85" y="163.3">16</text>
<text x="85" y="165.1">25</text>
<text x="85" y="166.9">26</text>
<text x="89.7" y="162.4">NC</text>
<text x="89.7" y="164.1">NC</text>
<text x="89.7" y="165.9">NC</text>
<text x="89.7" y="167.6">NC</text>
<text x="108.5" y="167.6">ATEST</text>
<text x="108.6" y="165.9">TESTL</text>
<text x="116.1" y="165.1">5</text>
<text x="116.1" y="166.9">19</text>
<text x="85" y="168.6">27</text>
<text x="85" y="170.3">28</text>
<text x="85" y="172.1">31</text>
<text x="89.7" y="169.3">NC</text>
<text x="89.7" y="171.1">NC</text>
<text x="89.7" y="172.9">NC</text>
<text x="108.5" y="169.3">ATEST</text>
<text x="108.5" y="171.1">ATEST</text>
<text x="110" y="172.8">PAD</text>
<text x="116.1" y="168.6">21</text>
<text x="116.1" y="170.3">24</text>
<text x="116.1" y="172.1">33</text>
</g>
<g font-size=".9" fill="#c90d0c">
<text x="184.2" y="78" transform="rotate(-90 184.2 78)">2</text>
<text x="184.2" y="76.3" transform="rotate(-90 184.2 76.3)">1</text>
<text x="189.1" y="76.7" transform="rotate(-90 189.1 76.7)">ON</text>
<text x="184.2" y="81.4" transform="rotate(-90 184.2 81.4)">4</text>
<text x="184.2" y="79.8" transform="rotate(-90 184.2 79.8)">3</text>
</g>
</svg>
